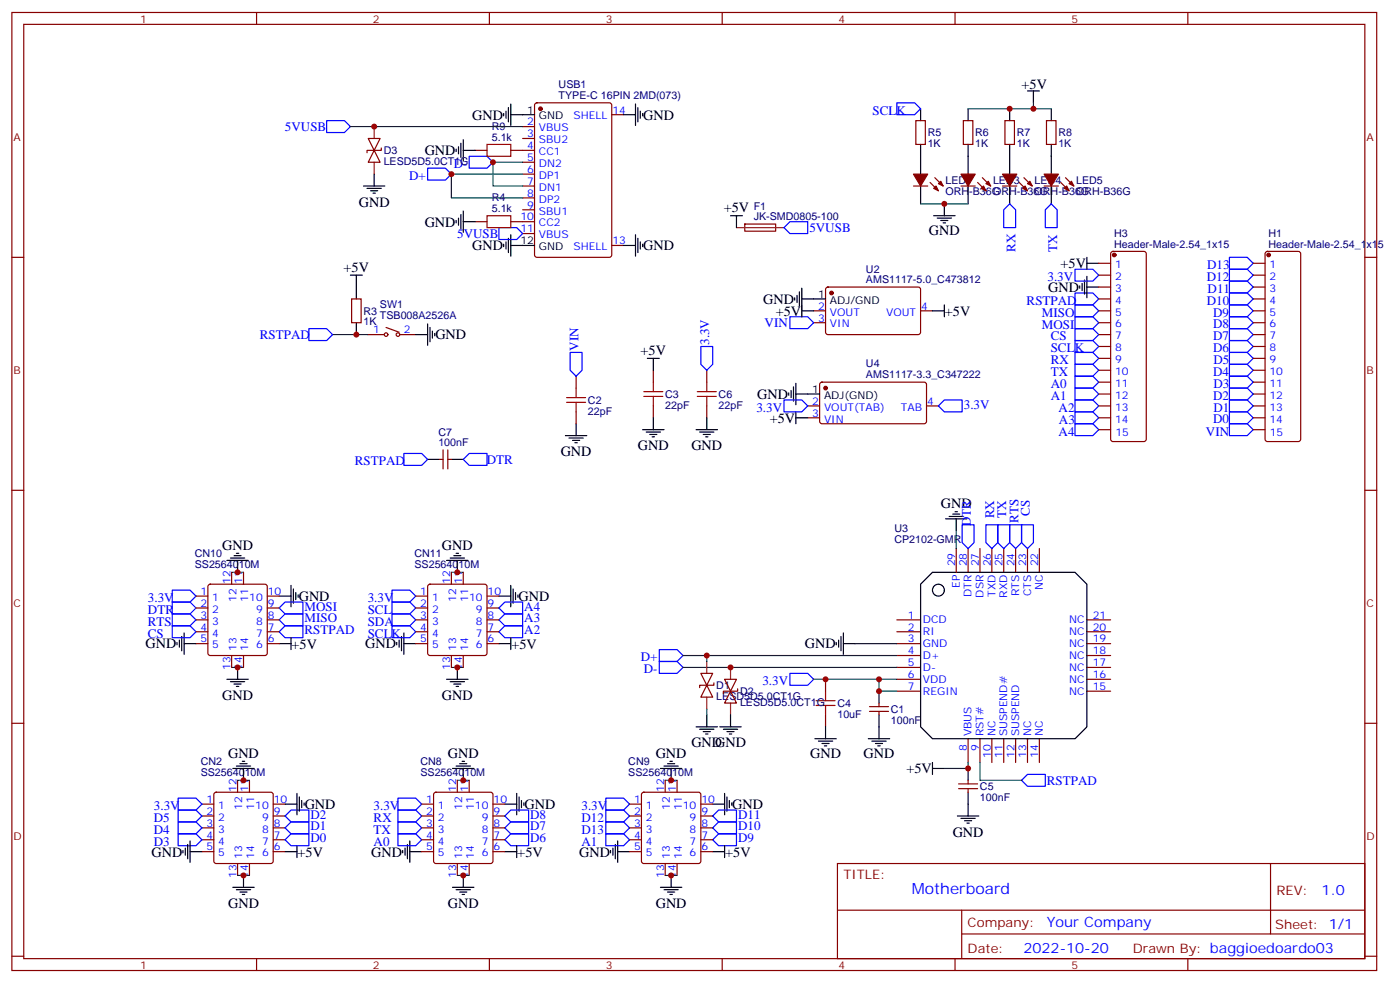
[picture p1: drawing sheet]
<svg xmlns="http://www.w3.org/2000/svg" width="416mm" height="292mm" viewBox="0 0 416 292" stroke-linecap="round" stroke-linejoin="round" font-family="sans-serif">
<g fill="none" stroke="#870000" stroke-width=".35">
<path d="M3.5 3.7h405.4v284.3h-405.4zM7.1 7.2h398.2v277.3h-398.2zM76.2 3.7v3.5M145.3 3.7v3.5M214.5 3.7v3.5M283.6 3.7v3.5M352.8 3.7v3.5M155.2 37.6h3.5M159 30.7l.5-.2h21.5l.6 .4 .1 44.8-.5 .6-21.7 .1-.7-.5-.1-44.7zM181.7 34h3.5M272 35.8h2.8v7.1h-2.8zM286.1 35.8h2.8v7.1h-2.8z"/>
<path d="M298.4 35.8h2.9v7.1h-2.9zM310.8 35.8h2.8v7.1h-2.8zM109.4 41.1h3.5l-1.8 3.5zM111.1 44.6l1.8 3.6h-3.5zM113.2 43.9v.7h-4.2v.7M141.1 44.6h3.5M151.7 44.6h7M155.2 55.2h3.5M155.2 41.1h3.5M155.2 48.2h3.5M155.2 51.7h3.5M155.2 58.7h3.5"/>
<path d="M271.3 55.2h4.2M276.2 54.2l2.5 2.4M277.6 52.7l2.5 2.5M285.4 55.2h4.2M290.3 54.2l2.5 2.4M291.7 52.7l2.5 2.5M297.7 55.2h4.3M302.7 54.2l2.5 2.4M304.1 52.7l2.5 2.5M310.1 55.2h4.2M315 54.2l2.5 2.4M316.4 52.7l2.5 2.5"/>
<path d="M3.5 76.4h3.6M141.1 65.8h3.5M151.7 65.8h7M155.2 62.3h3.5M155.2 69.3h3.5M181.7 72.8h3.5M221.2 66.5h9.1l.1 2.1h-9.2zM326.3 78.1h3.5M330.1 74.8l.5-.2h9.1l.5 .2 .2 .5v55.1l-.2 .5-.5 .2h-9.1l-.5-.3-.3-.4v-55.1zM372.2 78.1h3.5M375.9 74.8l.5-.2h9.2l.5 .2 .2 .5v55.1l-.2 .5-.5 .2h-9.2l-.5-.3-.2-.4v-55.1zM405.3 76.4h3.6"/>
<path d="M104.4 88.7h2.8v7.1h-2.8zM109.4 99.3h4.5M114.7 97.2l3.8 1.4M118.9 99.3h4.6M241.7 92.3h3.5M241.7 95.8h3.5M245.4 85.4l.5-.2 27.1 .1 .4 .6-.1 13-.6 .4-27.1-.1-.4-.6v-12.7zM273.4 92.3h3.5M326.3 92.3h3.5M326.3 95.8h3.5M326.3 99.3h3.5M326.3 81.7h3.5"/>
<path d="M326.3 85.2h3.5M326.3 88.7h3.5M372.2 92.3h3.5M372.2 95.8h3.5M372.2 99.3h3.5M372.2 81.7h3.5M372.2 85.2h3.5M372.2 88.7h3.5M171.1 111.7v3.5M194 109.9v3.5M209.9 109.9v3.5M243.7 113.6l.4-.2 30.6 .1 .5 .6-.1 11.2-.6 .5-30.7-.1-.4-.6v-11z"/>
<path d="M326.3 102.8h3.5M326.3 106.4h3.5M326.3 109.9h3.5M326.3 113.4h3.5M326.3 116.9h3.5M372.2 102.8h3.5M372.2 106.4h3.5M372.2 109.9h3.5M372.2 113.4h3.5M372.2 116.9h3.5M130.5 136.3h1.1M131.6 133.5v5.7"/>
<path d="M133 133.5v5.7M133 136.3h1.1M171.1 122.2v3.6M194 120.5v3.5M209.9 120.5v3.5M239.9 120.5h3.5M239.9 124h3.5M275.2 120.5h3.5M326.3 120.5h3.5M326.3 124h3.5M326.3 127.5h3.5M372.2 120.5h3.5"/>
<path d="M372.2 124h3.5M372.2 127.5h3.5M3.5 145.5h3.6M405.3 145.5h3.6M58.2 176.9h3.5M62 173.6l.4-.2h16.3l.5 .2 .2 .5v19.8l-.3 .5-.4 .2h-16.3l-.5-.3-.2-.4v-19.8zM68.8 169.9v3.5M72.3 169.9v3.5M79.4 176.9h3.5M123.5 176.9h3.5M127.2 173.6l.5-.2h16.2l.5 .2 .2 .5v19.8l-.2 .5-.5 .2h-16.2l-.5-.3-.2-.4v-19.8zM134.1 169.9v3.5"/>
<path d="M137.6 169.9v3.5M144.6 176.9h3.6M284 162.8v7.1M287.5 162.8v7.1M291 162.8v7.1M294.6 162.8v7.1M298.1 162.8v7.1M301.6 162.8v7.1M305.2 162.8v7.1M308.7 162.8v7.1M58.2 180.4h3.5M58.2 184h3.5"/>
<path d="M58.2 187.5h3.5M58.2 191h3.5M68.8 194.6v3.5M72.3 194.6v3.5M79.4 180.4h3.5M79.4 184h3.5M79.4 187.5h3.5M79.4 191h3.5M123.5 180.4h3.5M123.5 184h3.5M123.5 187.5h3.5M123.5 191h3.5"/>
<path d="M134.1 194.6v3.5M137.6 194.6v3.5M144.6 180.4h3.6M144.6 184h3.6M144.6 187.5h3.6M144.6 191h3.6M208.1 199.8h3.6l-1.8 3.6zM266.3 184h7.1M266.3 187.5h7.1M266.3 191h7.1M266.3 194.6h7.1M266.3 198.1h7.1"/>
<path d="M322.8 184h7M322.8 187.5h7M322.8 191h7M322.8 194.6h7M322.8 198.1h7M3.5 214.7h3.6M209.9 203.4l1.8 3.5h-3.6zM212 202.7v.7h-4.2v.7M215.2 201.6h3.5l-1.7 3.5zM217 205.1l1.7 3.6h-3.5zM219.1 204.4v.7h-4.3v.7M245.2 201.6v3.5"/>
<path d="M245.2 212.2v3.5M258.2 211.1h5.7M258.2 209.7h5.7M261.1 208.7v1M261.1 211.1v1.1M266.3 201.6h7.1M266.3 205.1h7.1M287.5 219.3v7M291 219.3v7M294.6 219.3v7M298.1 219.3v7M301.6 219.3v7"/>
<path d="M305.2 219.3v7M308.7 219.3v7M322.8 201.6h7M322.8 205.1h7M405.3 214.7h3.6M60 238.7h3.5M63.7 235.3l.5-.2h16.2l.5 .2 .2 .5v19.8l-.2 .5-.5 .2h-16.2l-.5-.2-.2-.5v-19.8zM70.6 231.6v3.5M74.1 231.6v3.5M81.1 238.7h3.6M125.2 238.7h3.6M129 235.3l.5-.2h16.2l.5 .2 .2 .5v19.8l-.2 .5-.5 .2h-16.2l-.5-.2-.2-.5v-19.8z"/>
<path d="M135.8 231.6v3.5M139.3 231.6v3.5M146.4 238.7h3.5M187 238.7h3.5M190.7 235.3l.5-.2h16.2l.5 .2 .2 .5v19.8l-.2 .5-.5 .2h-16.2l-.5-.2-.2-.5v-19.8zM197.6 231.6v3.5M201.1 231.6v3.5M208.1 238.7h3.6M284.7 234.1h5.6M284.7 232.7h5.6M287.5 231.6v1.1M287.5 234.1v1"/>
<path d="M60 242.2h3.5M60 245.7h3.5M60 249.2h3.5M60 252.8h3.5M70.6 256.3v3.5M74.1 256.3v3.5M81.1 242.2h3.6M81.1 245.7h3.6M81.1 249.2h3.6M81.1 252.8h3.6M125.2 242.2h3.6M125.2 245.7h3.6"/>
<path d="M125.2 249.2h3.6M125.2 252.8h3.6M135.8 256.3v3.5M139.3 256.3v3.5M146.4 242.2h3.5M146.4 245.7h3.5M146.4 249.2h3.5M146.4 252.8h3.5M187 242.2h3.5M187 245.7h3.5M187 249.2h3.5M187 252.8h3.5"/>
<path d="M197.6 256.3v3.5M201.1 256.3v3.5M208.1 242.2h3.6M208.1 245.7h3.6M208.1 249.2h3.6M208.1 252.8h3.6M248.7 256.3h156.6v28.2h-156.6zM377.3 256.3v20.9M248.7 270.1h156.5M285.6 277.2h119.6M285.6 270.1v14.2M3.5 283.8h3.6"/>
<path d="M76.2 284.5v3.5M145.3 284.5v3.5M214.5 284.5v3.5M283.6 284.5v3.5M352.8 284.5v3.5M405.3 283.8h3.6"/>
<circle cx="114.7" cy="99.3" r=".53"/>
<circle cx="118.2" cy="99.3" r=".53"/>
</g>
<g fill="none" stroke="#00f" stroke-width=".35">
<path d="M97 35.8h5.3l1.8 1.8-1.8 1.7h-5.3zM266.3 30.5h5.3l1.8 1.8-1.8 1.7h-5.3zM127 49.9h5.3l1.8 1.8-1.8 1.7h-5.3zM139.3 46.4h5.3l1.8 1.8-1.8 1.7h-5.3zM148.2 67.6h5.3l1.7 1.7-1.7 1.8h-5.3zM232.8 67.6l1.8-1.8h5.3v3.5h-5.3zM299.9 60.5l1.7 1.8v5.3h-3.5v-5.3zM310.4 62.3l1.8-1.8 1.8 1.8v5.3h-3.6zM319.3 79.9h5.3l1.7 1.8-1.7 1.7h-5.3zM365.1 79.9h5.3l1.8 1.8-1.8 1.7h-5.3zM365.1 76.4h5.3l1.8 1.7-1.8 1.8h-5.3zM91.7 97.5h5.3l1.8 1.8-1.8 1.8h-5.3z"/>
<path d="M234.6 94h5.3l1.8 1.8-1.8 1.7h-5.3zM319.3 97.5h5.3l1.7 1.8-1.7 1.8h-5.3zM319.3 94h5.3l1.7 1.8-1.7 1.7h-5.3zM319.3 90.5h5.3l1.7 1.8-1.7 1.7h-5.3zM319.3 87h5.3l1.7 1.7-1.7 1.8h-5.3zM365.1 97.5h5.3l1.8 1.8-1.8 1.8h-5.3zM365.1 94h5.3l1.8 1.8-1.8 1.7h-5.3zM365.1 90.5h5.3l1.8 1.8-1.8 1.7h-5.3zM365.1 83.4h5.3l1.8 1.8-1.8 1.8h-5.3zM365.1 87h5.3l1.8 1.7-1.8 1.8h-5.3zM169.3 104.6h3.6v5.3l-1.8 1.8-1.8-1.8zM208.1 102.8h3.6v5.3l-1.8 1.8-1.8-1.8z"/>
<path d="M232.8 118.7h5.3l1.8 1.8-1.8 1.7h-5.3zM319.3 115.2h5.3l1.7 1.7-1.7 1.8h-5.3zM319.3 118.7h5.3l1.7 1.8-1.7 1.7h-5.3zM319.3 111.7h5.3l1.7 1.7-1.7 1.8h-5.3zM319.3 104.6h5.3l1.7 1.8-1.7 1.7h-5.3zM319.3 108.1h5.3l1.7 1.8-1.7 1.8h-5.3zM319.3 101.1h5.3l1.7 1.7-1.7 1.8h-5.3zM365.1 118.7h5.3l1.8 1.8-1.8 1.7h-5.3zM365.1 115.2h5.3l1.8 1.7-1.8 1.8h-5.3zM365.1 108.1h5.3l1.8 1.8-1.8 1.8h-5.3zM365.1 104.6h5.3l1.8 1.8-1.8 1.7h-5.3zM365.1 101.1h5.3l1.8 1.7-1.8 1.8h-5.3z"/>
<path d="M365.1 111.7h5.3l1.8 1.7-1.8 1.8h-5.3zM119.9 134.6h5.3l1.8 1.7-1.8 1.8h-5.3zM137.6 136.3l1.7-1.7h5.3v3.5h-5.3zM278.7 120.5l1.8-1.8h5.3v3.5h-5.3zM319.3 122.2h5.3l1.7 1.8-1.7 1.8h-5.3zM319.3 125.8h5.3l1.7 1.7-1.7 1.8h-5.3zM365.1 125.8h5.3l1.8 1.7-1.8 1.8h-5.3zM365.1 122.2h5.3l1.8 1.8-1.8 1.8h-5.3zM285.8 155.8h3.5v5.2l-1.8 1.8-1.7-1.8zM292.8 155.8h3.5v5.2l-1.7 1.8-1.8-1.8zM296.3 155.8h3.6v5.2l-1.8 1.8-1.8-1.8zM299.9 155.8h3.5v5.2l-1.8 1.8-1.7-1.8z"/>
<path d="M303.4 155.8h3.5v5.2l-1.7 1.8-1.8-1.8zM51.2 178.7h5.2l1.8 1.7-1.8 1.8h-5.2zM51.2 175.2h5.2l1.8 1.7-1.8 1.8h-5.2zM116.4 178.7h5.3l1.8 1.7-1.8 1.8h-5.3zM116.4 175.2h5.3l1.8 1.7-1.8 1.8h-5.3zM51.2 185.7h5.2l1.8 1.8-1.8 1.8h-5.2zM51.2 182.2h5.2l1.8 1.8-1.8 1.7h-5.2zM82.9 180.4l1.8-1.7h5.3v3.5h-5.3zM82.9 187.5l1.8-1.8h5.3v3.6h-5.3zM82.9 184l1.8-1.8h5.3v3.5h-5.3zM116.4 185.7h5.3l1.8 1.8-1.8 1.8h-5.3zM116.4 182.2h5.3l1.8 1.8-1.8 1.7h-5.3z"/>
<path d="M148.2 180.4l1.7-1.7h5.3v3.5h-5.3zM148.2 187.5l1.7-1.8h5.3v3.6h-5.3zM148.2 184l1.7-1.8h5.3v3.5h-5.3zM195.8 192.8h5.3l1.7 1.8-1.7 1.7h-5.3zM195.8 196.3h5.3l1.7 1.8-1.7 1.7h-5.3zM234.6 199.8h5.3l1.8 1.8-1.8 1.8h-5.3zM52.9 236.9h5.3l1.8 1.8-1.8 1.7h-5.3zM118.2 236.9h5.3l1.7 1.8-1.7 1.7h-5.3zM179.9 236.9h5.3l1.8 1.8-1.8 1.7h-5.3zM303.4 231.6l1.8-1.8h5.2v3.6h-5.2zM52.9 243.9h5.3l1.8 1.8-1.8 1.8h-5.3zM52.9 240.4h5.3l1.8 1.8-1.8 1.7h-5.3z"/>
<path d="M52.9 247.5h5.3l1.8 1.7-1.8 1.8h-5.3zM84.7 245.7l1.7-1.8h5.3v3.6h-5.3zM84.7 249.2l1.7-1.7h5.3v3.5h-5.3zM84.7 242.2l1.7-1.8h5.3v3.5h-5.3zM118.2 247.5h5.3l1.7 1.7-1.7 1.8h-5.3zM118.2 240.4h5.3l1.7 1.8-1.7 1.7h-5.3zM118.2 243.9h5.3l1.7 1.8-1.7 1.8h-5.3zM149.9 242.2l1.8-1.8h5.3v3.5h-5.3zM149.9 249.2l1.8-1.7h5.3v3.5h-5.3zM149.9 245.7l1.8-1.8h5.3v3.6h-5.3zM179.9 247.5h5.3l1.8 1.7-1.8 1.8h-5.3zM179.9 240.4h5.3l1.8 1.8-1.8 1.7h-5.3z"/>
<path d="M179.9 243.9h5.3l1.8 1.8-1.8 1.8h-5.3zM211.7 242.2l1.7-1.8h5.3v3.5h-5.3zM211.7 249.2l1.7-1.7h5.3v3.5h-5.3zM211.7 245.7l1.7-1.8h5.3v3.6h-5.3z"/>
</g>
<g fill="none" stroke="#000" stroke-width=".35">
<path d="M149.6 33.7v.7M150.3 33v2.1M151 31.9v4.3M151.7 30.9v6.3M151.7 34h7M185.2 34h3.5M188.7 30.9v6.3M189.4 31.9v4.3M190.1 33v2.1M190.9 33.7v.7M273.4 32.3v3.5M287.5 32.3v3.5"/>
<path d="M299.9 32.3v3.5M305.2 27h3.5M306.9 27v3.5M312.2 32.3v3.5M107.9 55.2h6.4M109 55.9h4.2M110.1 56.6h2.1M110.8 57.3h.7M111.1 51.7v3.5M135.5 44.3v.7M136.2 43.6v2.1M136.9 42.5v4.2"/>
<path d="M137.6 41.5v6.3M137.6 44.6h3.5M273.4 42.9v8.8M273.4 55.2v5.3M287.5 42.9v8.8M287.5 55.2v5.3M299.9 42.9v8.8M299.9 55.2v5.3M312.2 42.9v8.8M312.2 55.2v5.3M135.5 65.4v.7M136.2 64.7v2.2"/>
<path d="M136.9 63.7v4.2M137.6 62.6v6.4M137.6 65.8h3.5M149.6 72.5v.7M150.3 71.8v2.1M151 70.7v4.3M151.7 69.7v6.3M151.7 72.8h7M185.2 72.8h3.5M188.7 69.7v6.3M189.4 70.7v4.3M190.1 71.8v2.1"/>
<path d="M190.9 72.5v.7M217 64h3.5M218.7 64v3.6M277.3 64h6.3M278.3 64.7h4.3M279.4 65.4h2.1M280.1 66.1h.7M280.5 60.5v3.5M322.8 76.4v3.5M322.8 78.1h3.5M104.1 81.7h3.5M105.8 81.7v7"/>
<path d="M105.8 95.8v3.5M123.5 99.3h3.5M127 96.1v6.4M127.7 97.2v4.2M128.4 98.2v2.2M129.1 99v.7M236 88.4v.7M236.7 87.7v2.1M237.4 86.6v4.2M238.1 88.7h7.1M238.1 85.5v8.5M238.1 92.3h3.6"/>
<path d="M276.9 92.3h3.6M280.5 90.5v3.5M320.7 84.8v.7M321.4 84.1v2.2M322.1 83.1v4.2M322.8 85.2h3.5M322.8 82v6.4M192.3 106.4h3.5M194 106.4v3.5M234.2 116.6v.7M234.9 115.9v2.1M235.7 114.8v4.3"/>
<path d="M236.4 116.9h7M236.4 113.8v6.3M127 136.3h3.5M134.1 136.3h3.5M167.9 129.3h6.4M169 130h4.2M170 130.7h2.2M170.7 131.4h.7M171.1 125.8v3.5M190.9 127.5h6.3M191.9 128.2h4.2M193 128.9h2.1"/>
<path d="M193.7 129.6h.7M194 124v3.5M206.7 127.5h6.4M207.8 128.2h4.2M208.8 128.9h2.2M209.5 129.6h.8M209.9 124v3.5M236.4 122.2v3.6M236.4 124h3.5M280.8 154h6.4M281.9 153.3h4.2M282.9 152.6h2.1"/>
<path d="M283.6 151.9h.7M284 154v3.5M67.4 166.3h6.3M68.4 165.6h4.3M69.5 164.9h2.1M70.2 164.2h.7M70.6 166.3v3.6M82.9 176.9h3.5M86.4 173.7v6.4M87.1 174.8v4.2M87.8 175.9v2.1M88.5 176.6v.7"/>
<path d="M132.6 166.3h6.4M133.7 165.6h4.2M134.8 164.9h2.1M135.5 164.2h.7M135.8 166.3v3.6M148.2 176.9h3.5M151.7 173.7v6.4M152.4 174.8v4.2M153.1 175.9v2.1M153.8 176.6v.7M276.9 169.9h42.4l3.5 3.5v42.3l-3.5 3.6h-42.4l-3.5-3.6v-42.3zM52.6 190.7v.7"/>
<path d="M53.3 190v2.1M54 188.9v4.2M54.7 191h3.5M54.7 187.9v6.3M70.6 198.1v3.5M82.9 191h3.5M86.4 189.3v3.5M117.8 190.7v.7M118.5 190v2.1M119.2 188.9v4.2M119.9 191h3.6M119.9 187.9v6.3"/>
<path d="M135.8 198.1v3.5M148.2 191h3.5M151.7 189.3v3.5M248.4 190.7v.7M249.1 190v2.1M249.8 188.9v4.2M250.5 191h3.5M250.5 187.9v6.3M67.4 201.6h6.3M68.4 202.3h4.3M69.5 203h2.1M70.2 203.7h.7"/>
<path d="M132.6 201.6h6.4M133.7 202.3h4.2M134.8 203h2.1M135.5 203.7h.7M206.7 215.7h6.4M207.8 216.4h4.2M208.8 217.1h2.2M209.5 217.8h.8M209.9 212.2v3.5M213.8 215.7h6.3M214.8 216.4h4.3M215.9 217.1h2.1"/>
<path d="M216.6 217.8h.7M217 212.2v3.5M242 219.3h6.4M243.1 220h4.2M245.2 215.7v3.6M257.9 219.3h6.3M258.9 220h4.3M261.1 205.1v3.6M261.1 212.2v7.1M69.1 228.1h6.4M70.2 227.4h4.2M71.3 226.7h2.1"/>
<path d="M72 226h.7M72.3 228.1v3.5M84.7 238.7h3.5M88.2 235.5v6.3M88.9 236.5v4.3M89.6 237.6v2.1M90.3 238.3v.7M134.4 228.1h6.4M135.5 227.4h4.2M136.5 226.7h2.1M137.2 226h.7M137.6 228.1v3.5"/>
<path d="M149.9 238.7h3.6M153.5 235.5v6.3M154.2 236.5v4.3M154.9 237.6v2.1M155.6 238.3v.7M196.1 228.1h6.4M197.2 227.4h4.2M198.3 226.7h2.1M199 226h.7M199.3 228.1v3.5M211.7 238.7h3.5M215.2 235.5v6.3"/>
<path d="M215.9 236.5v4.3M216.6 237.6v2.1M217.3 238.3v.7M244.1 220.7h2.1M244.8 221.4h.7M260 220.7h2.1M260.7 221.4h.7M276.9 228.1h3.6M276.9 226.3v3.5M287.5 228.1v3.5M287.5 235.1v7.1M54.3 252.4v.7"/>
<path d="M55 251.7v2.1M55.7 250.6v4.3M56.4 252.8h3.6M56.4 249.6v6.3M72.3 259.8v3.5M84.7 252.8h3.5M88.2 251v3.5M119.6 252.4v.7M120.3 251.7v2.1M121 250.6v4.3M121.7 252.8h3.5M121.7 249.6v6.3"/>
<path d="M137.6 259.8v3.5M149.9 252.8h3.6M153.5 251v3.5M181.3 252.4v.7M182 251.7v2.1M182.7 250.6v4.3M183.4 252.8h3.6M183.4 249.6v6.3M199.3 259.8v3.5M211.7 252.8h3.5M215.2 251v3.5M284.3 242.2h6.4"/>
<path d="M285.4 242.9h4.2M286.5 243.6h2.1M287.2 244.3h.7M69.1 263.3h6.4M70.2 264.1h4.2M71.3 264.8h2.1M72 265.5h.7M134.4 263.3h6.4M135.5 264.1h4.2M136.5 264.8h2.1M137.2 265.5h.7M196.1 263.3h6.4"/>
<path d="M197.2 264.1h4.2M198.3 264.8h2.1M199 265.5h.7"/>
<circle cx="278.7" cy="175.2" r="1.76"/>
</g>
<g fill="none" stroke="#a10000" stroke-width=".35">
<path d="M144.6 42.9h7.1v3.5h-7.1zM144.6 64h7.1v3.6h-7.1zM168.3 118h5.6M168.3 119.4h5.6M171.1 115.2v2.8M171.1 119.4v2.8M191.2 116.2h5.6M191.2 117.7h5.6M194 113.4v2.8M194 117.7v2.8M207.1 116.2h5.6M207.1 117.7h5.6"/>
<path d="M209.9 113.4v2.8M209.9 117.7v2.8M242.4 209.4h5.6M242.4 208h5.6M245.2 205.1v2.9M245.2 209.4v2.8"/>
</g>
<path d="M111.1 37.6v3.5M111.1 48.2v3.5M218.7 67.6h14.1M209.9 196.3v3.5M217 198.1v3.5M209.9 206.9v3.5M217 208.7v3.5" fill="none" stroke="#8c2424" stroke-width=".35"/>
<g fill="#870000" stroke="#870000" stroke-width=".35">
<path d="M271.3 51.7h4.2l-2.1 3.5z"/>
<path d="M277.3 55.9l.7-.7 .7 1.4z"/>
<path d="M278.7 54.5l.7-.7 .7 1.4z"/>
<path d="M285.4 51.7h4.2l-2.1 3.5z"/>
<path d="M292.1 55.2l.7 1.4-1.4-.7z"/>
<path d="M293.5 53.8l.7 1.4-1.4-.7z"/>
<path d="M297.7 51.7h4.3l-2.1 3.5z"/>
<path d="M303.7 55.9l.7-.7 .8 1.4z"/>
<path d="M305.2 54.5l.7-.7 .7 1.4z"/>
<path d="M310.1 51.7h4.2l-2.1 3.5z"/>
<path d="M316.1 55.9l.7-.7 .7 1.4z"/>
<path d="M317.5 54.5l.7-.7 .7 1.4z"/>
<circle cx="245.2" cy="115.2" r=".53"/>
<circle cx="246.9" cy="87" r=".53"/>
<circle cx="160.5" cy="32.3" r=".53"/>
<circle cx="330.9" cy="75.7" r=".53"/>
<circle cx="376.8" cy="75.7" r=".53"/>
</g>
<g fill="none" stroke="#008700" stroke-width=".35">
<path d="M104.1 37.6h51.1M287.5 32.3h24.7M306.9 30.5v1.8M155.2 48.2h-8.8v7h8.8M155.2 51.7h-21.1v7h21.1M273.4 60.5h14.1M98.8 99.3h10.6M284 157.5v5.3M68.8 169.9h3.5M134.1 169.9h3.5M68.8 198.1h3.5M134.1 198.1h3.5"/>
<path d="M202.8 198.1h63.5M202.8 194.6h63.5M209.9 194.6v1.7M254 191h12.3M209.9 210.4v1.8M241.7 201.6h24.6M261.1 201.6v3.5h5.2M70.6 231.6h3.5M135.8 231.6h3.5M197.6 231.6h3.5M287.5 226.3v1.8h-7M291 226.3v5.3h12.4"/>
<path d="M70.6 259.8h3.5M135.8 259.8h3.5M197.6 259.8h3.5"/>
</g>
<g fill="#c00">
<circle cx="72.3" cy="231.6" r=".88"/>
<circle cx="137.6" cy="231.6" r=".88"/>
<circle cx="199.3" cy="231.6" r=".88"/>
<circle cx="70.6" cy="169.9" r=".88"/>
<circle cx="70.6" cy="198.1" r=".88"/>
<circle cx="135.8" cy="169.9" r=".88"/>
<circle cx="135.8" cy="198.1" r=".88"/>
<circle cx="105.8" cy="99.3" r=".88"/>
<circle cx="280.5" cy="60.5" r=".88"/>
<circle cx="306.9" cy="32.3" r=".88"/>
<circle cx="299.9" cy="32.3" r=".88"/>
<circle cx="146.4" cy="48.2" r=".88"/>
<circle cx="199.3" cy="259.8" r=".88"/>
<circle cx="137.6" cy="259.8" r=".88"/>
<circle cx="72.3" cy="259.8" r=".88"/>
<circle cx="261.1" cy="201.6" r=".88"/>
<circle cx="261.1" cy="205.1" r=".88"/>
<circle cx="245.2" cy="201.6" r=".88"/>
<circle cx="287.5" cy="228.1" r=".88"/>
<circle cx="134.1" cy="51.7" r=".88"/>
<circle cx="217" cy="198.1" r=".88"/>
<circle cx="209.9" cy="194.6" r=".88"/>
<circle cx="111.1" cy="37.6" r=".88"/>
</g>
<text font-size="4.6" fill="#00f" x="270.8" y="265.3">Motherboard</text>
<g font-size="4.2">
<text x="303.4" y="26.3">+5V</text>
<text x="140.2" y="35.5">GND</text>
<text x="191" y="35.5">GND</text>
<text x="126.1" y="46.1">GND</text>
<text x="106.5" y="61.3">GND</text>
<text x="214.9" y="62.9">+5V</text>
<text x="126.1" y="67.2">GND</text>
<text x="275.9" y="69.7">GND</text>
<text x="140.2" y="74.3">GND</text>
<text x="191" y="74.3">GND</text>
<text x="102" y="80.6">+5V</text>
<text x="315" y="79.5">+5V</text>
<text x="311.3" y="86.6">GND</text>
<text x="226.7" y="90.2">GND</text>
<text x="230.4" y="93.7">+5V</text>
<text x="280.6" y="93.7">+5V</text>
<text x="129.3" y="100.7">GND</text>
<text x="190.2" y="105.3">+5V</text>
<text x="224.9" y="118.4">GND</text>
<text x="228.6" y="125.4">+5V</text>
<text x="166.5" y="135.4">GND</text>
<text x="189.4" y="133.6">GND</text>
<text x="205.3" y="133.6">GND</text>
<text x="279.4" y="150.8">GND</text>
<text x="66" y="163.1">GND</text>
<text x="131.2" y="163.1">GND</text>
<text x="88.7" y="178.4">GND</text>
<text x="154" y="178.4">GND</text>
<text x="43.2" y="192.5">GND</text>
<text x="86.6" y="192.5">+5V</text>
<text x="108.5" y="192.5">GND</text>
<text x="151.9" y="192.5">+5V</text>
<text x="239" y="192.5">GND</text>
<text x="66" y="207.7">GND</text>
<text x="131.2" y="207.7">GND</text>
<text x="205.3" y="221.8">GND</text>
<text x="212.4" y="221.8">GND</text>
<text x="67.7" y="224.8">GND</text>
<text x="133" y="224.8">GND</text>
<text x="194.7" y="224.8">GND</text>
<text x="240.6" y="224.9">GND</text>
<text x="256.5" y="224.9">GND</text>
<text x="269.2" y="229.5">+5V</text>
<text x="90.5" y="240.1">GND</text>
<text x="155.8" y="240.1">GND</text>
<text x="217.5" y="240.1">GND</text>
<text x="282.9" y="248.3">GND</text>
<text x="45" y="254.2">GND</text>
<text x="88.4" y="254.2">+5V</text>
<text x="110.3" y="254.2">GND</text>
<text x="153.6" y="254.2">+5V</text>
<text x="172" y="254.2">GND</text>
<text x="215.4" y="254.2">+5V</text>
<text x="67.7" y="269.4">GND</text>
<text x="133" y="269.4">GND</text>
<text x="194.7" y="269.4">GND</text>
</g>
<g font-size="4.2" fill="#00f">
<text x="392.5" y="265.6">1.0</text>
<text x="310.9" y="275.1">Your Company</text>
<text x="304" y="282.9">2022-10-20</text>
</g>
<g font-size="3.9" fill="#00f">
<text x="259.1" y="34">SCLK</text>
<text x="84.6" y="38.8">5VUSB</text>
<text x="121.5" y="53.4">D+</text>
<text x="134.7" y="49.9">D-</text>
<text x="135.8" y="70.5">5VUSB</text>
<text x="240.4" y="68.9">5VUSB</text>
<text x="301.6" y="74.8" transform="rotate(-90 301.6 74.8)">RX</text>
<text x="314" y="74.8" transform="rotate(-90 314 74.8)">TX</text>
<text x="311.1" y="83.4">3.3V</text>
<text x="358.4" y="83.4">D12</text>
<text x="358.5" y="79.8">D13</text>
<text x="358.6" y="86.9">D11</text>
<text x="304.9" y="90.5">RSTPAD</text>
<text x="309.4" y="94">MISO</text>
<text x="358.4" y="90.4">D10</text>
<text x="360.3" y="93.9">D9</text>
<text x="77.2" y="100.5">RSTPAD</text>
<text x="227.1" y="97">VIN</text>
<text x="309.4" y="97.6">MOSI</text>
<text x="312" y="101.1">CS</text>
<text x="360.3" y="101">D7</text>
<text x="360.3" y="97.5">D8</text>
<text x="171.8" y="104.1" transform="rotate(-90 171.8 104.1)">VIN</text>
<text x="210.7" y="102.4" transform="rotate(-90 210.7 102.4)">3.3V</text>
<text x="312" y="104.6">SCLK</text>
<text x="360.3" y="104.5">D6</text>
<text x="312" y="108.1">RX</text>
<text x="312" y="111.6">TX</text>
<text x="360.3" y="111.6">D4</text>
<text x="360.4" y="108.1">D5</text>
<text x="312" y="118.7">A1</text>
<text x="312" y="115.2">A0</text>
<text x="360.3" y="118.6">D2</text>
<text x="360.4" y="115.1">D3</text>
<text x="224.7" y="122.2">3.3V</text>
<text x="286.2" y="121.3">3.3V</text>
<text x="314.4" y="122.2">A2</text>
<text x="314.5" y="125.8">A3</text>
<text x="360.3" y="125.7">D0</text>
<text x="360.4" y="122.2">D1</text>
<text x="314.4" y="129.3">A4</text>
<text x="358.2" y="129.3">VIN</text>
<text x="144.6" y="137.7">DTR</text>
<text x="105.4" y="138.1">RSTPAD</text>
<text x="295.3" y="153.9" transform="rotate(-90 295.3 153.9)">RX</text>
<text x="298.8" y="153.6" transform="rotate(-90 298.8 153.6)">TX</text>
<text x="302.5" y="155.2" transform="rotate(-90 302.5 155.2)">RTS</text>
<text x="305.9" y="153.1" transform="rotate(-90 305.9 153.1)">CS</text>
<text x="288.4" y="156.2" transform="rotate(-90 288.4 156.2)">DTR</text>
<text x="43.9" y="178.7">3.3V</text>
<text x="109.2" y="178.7">3.3V</text>
<text x="43.9" y="182.2">DTR</text>
<text x="43.9" y="185.7">RTS</text>
<text x="90.4" y="181.2">MOSI</text>
<text x="90.4" y="184.7">MISO</text>
<text x="109.2" y="182.2">SCL</text>
<text x="109.2" y="185.7">SDA</text>
<text x="155.7" y="181.2">A4</text>
<text x="155.7" y="184.7">A3</text>
<text x="43.9" y="189.3">CS</text>
<text x="90.4" y="188.3">RSTPAD</text>
<text x="109.2" y="189.3">SCLK</text>
<text x="155.7" y="188.3">A2</text>
<text x="190.3" y="196.3">D+</text>
<text x="191.2" y="199.8">D-</text>
<text x="226.4" y="203.4">3.3V</text>
<text x="310.9" y="232.9">RSTPAD</text>
<text x="45.7" y="240.4">3.3V</text>
<text x="45.7" y="243.9">D5</text>
<text x="92.2" y="242.9">D2</text>
<text x="111" y="243.9">RX</text>
<text x="111" y="240.4">3.3V</text>
<text x="157.5" y="242.9">D8</text>
<text x="172.7" y="243.9">D12</text>
<text x="172.7" y="240.4">3.3V</text>
<text x="219.2" y="242.9">D11</text>
<text x="45.7" y="247.5">D4</text>
<text x="45.7" y="251">D3</text>
<text x="92.2" y="246.5">D1</text>
<text x="92.2" y="250">D0</text>
<text x="111" y="251">A0</text>
<text x="111" y="247.5">TX</text>
<text x="157.5" y="250">D6</text>
<text x="157.5" y="246.5">D7</text>
<text x="172.7" y="251">A1</text>
<text x="172.7" y="247.5">D13</text>
<text x="219.2" y="250">D9</text>
<text x="219.2" y="246.5">D10</text>
</g>
<g font-size="3.9" fill="#800">
<text x="250.5" y="260.9">TITLE:</text>
<text x="379.1" y="265.6">REV:</text>
<text x="287.4" y="275.1">Company:</text>
<text x="378.7" y="275.7">Sheet: 1/1</text>
<text x="287.4" y="282.8">Date:</text>
<text x="336.4" y="282.8">Draw</text>
<text x="346.6" y="282.8">n By: baggioedoardo03</text>
</g>
<g font-size="3.2" fill="#800">
<text x="41.6" y="6.7">1</text>
<text x="110.8" y="6.7">2</text>
<text x="179.9" y="6.7">3</text>
<text x="249.1" y="6.7">4</text>
<text x="318.2" y="6.7">5</text>
<text x="4.1" y="41.8">A</text>
<text x="405.9" y="41.8">A</text>
<text x="4.1" y="110.9">B</text>
<text x="405.9" y="110.9">B</text>
<text x="4.1" y="180.1">C</text>
<text x="405.9" y="180.1">C</text>
<text x="4.1" y="249.2">D</text>
<text x="405.9" y="249.2">D</text>
<text x="41.6" y="287.5">1</text>
<text x="110.8" y="287.5">2</text>
<text x="179.9" y="287.5">3</text>
<text x="249.1" y="287.5">4</text>
<text x="318.2" y="287.5">5</text>
</g>
<g font-size="3.2" fill="#000080">
<text x="165.9" y="29.4">TYPE-C 16PIN 2MD(073)</text>
<text x="165.9" y="26.1">USB1</text>
<text x="146.1" y="41.8">5.1k</text>
<text x="146.1" y="38.6">R9</text>
<text x="275.5" y="40.5">R5</text>
<text x="289.6" y="40.5">R6</text>
<text x="302" y="40.5">R7</text>
<text x="314.3" y="40.5">R8</text>
<text x="114" y="45.7">D3</text>
<text x="275.5" y="43.6">1K</text>
<text x="289.6" y="43.6">1K</text>
<text x="302" y="43.6">1K</text>
<text x="314.3" y="43.6">1K</text>
<text x="113.9" y="48.9">LESD5D5.0CT1G</text>
<text x="146.1" y="59.8">R4</text>
<text x="280.8" y="57.8">ORH-B36G</text>
<text x="280.8" y="54.6">LED1</text>
<text x="294.9" y="57.8">ORH-B36G</text>
<text x="294.9" y="54.6">LED3</text>
<text x="307.3" y="57.8">ORH-B36G</text>
<text x="307.3" y="54.6">LED4</text>
<text x="319.6" y="57.8">ORH-B36G</text>
<text x="319.6" y="54.6">LED5</text>
<text x="146.1" y="63">5.1k</text>
<text x="223.9" y="65.4">JK-SMD0805-100</text>
<text x="223.9" y="62.3">F1</text>
<text x="330.9" y="70.4">H3</text>
<text x="376.8" y="70.4">H1</text>
<text x="330.9" y="73.6">Header-Male-2.54_1x15</text>
<text x="376.8" y="73.6">Header-Male-2.54_1x15</text>
<text x="257.2" y="80.9">U2</text>
<text x="257.2" y="84">AMS1117-5.0_C473812</text>
<text x="108" y="93.4">R3</text>
<text x="112.8" y="94.6">TSB008A2526A</text>
<text x="112.8" y="91.4">SW1</text>
<text x="107.9" y="96.6">1K</text>
<text x="257.2" y="112.2">AMS1117-3.3_C347222</text>
<text x="257.2" y="109">U4</text>
<text x="174.6" y="119.9">C2</text>
<text x="197.6" y="118.1">C3</text>
<text x="213.4" y="118.1">C6</text>
<text x="174.6" y="123.1">22pF</text>
<text x="197.6" y="121.3">22pF</text>
<text x="213.4" y="121.3">22pF</text>
<text x="130.2" y="129.3">C7</text>
<text x="130.2" y="132.5">100nF</text>
<text x="265.6" y="161">CP2102-GMR</text>
<text x="265.6" y="157.8">U3</text>
<text x="57.8" y="165.2">CN10</text>
<text x="123.1" y="165.2">CN11</text>
<text x="57.8" y="168.4">SS2564010M</text>
<text x="123.1" y="168.4">SS2564010M</text>
<text x="212.7" y="207.7">LESD5D5.0CT1G</text>
<text x="212.7" y="204.5">D1</text>
<text x="219.8" y="209.5">LESD5D5.0CT1G</text>
<text x="219.8" y="206.3">D2</text>
<text x="248.7" y="209.8">C4</text>
<text x="248.7" y="213">10uF</text>
<text x="264.6" y="214.7">100nF</text>
<text x="264.6" y="211.6">C1</text>
<text x="59.6" y="227">CN2</text>
<text x="124.9" y="227">CN8</text>
<text x="186.6" y="227">CN9</text>
<text x="59.6" y="230.2">SS2564010M</text>
<text x="124.9" y="230.2">SS2564010M</text>
<text x="186.6" y="230.2">SS2564010M</text>
<text x="291" y="237.7">100nF</text>
<text x="291" y="234.5">C5</text>
</g>
<g font-size="3.2">
<text x="156.6" y="33.7">1</text>
<text x="160.1" y="35.5">GND</text>
<text x="154.5" y="72.5">12</text>
<text x="160.1" y="74.3">GND</text>
<text x="243" y="88.4">1</text>
<text x="246.5" y="90.1">ADJ/GND</text>
<text x="241.2" y="116.6">1</text>
<text x="244.7" y="118.4">ADJ(GND)</text>
</g>
<g font-size="3.2" fill="#00f">
<text x="170.3" y="35.5">SHELL</text>
<text x="181.9" y="33.7">14</text>
<text x="156.6" y="37.2">2</text>
<text x="156.6" y="40.7">3</text>
<text x="160.1" y="39">VBUS</text>
<text x="156.6" y="44.3">4</text>
<text x="156.6" y="47.8">5</text>
<text x="160.1" y="42.5">SBU2</text>
<text x="160.1" y="46">CC1</text>
<text x="156.6" y="51.3">6</text>
<text x="160.1" y="49.6">DN2</text>
<text x="160.1" y="53.1">DP1</text>
<text x="156.6" y="54.9">7</text>
<text x="156.6" y="58.4">8</text>
<text x="160.1" y="56.6">DN1</text>
<text x="154.5" y="65.4">10</text>
<text x="156.6" y="61.9">9</text>
<text x="160.1" y="60.1">DP2</text>
<text x="160.1" y="63.7">SBU1</text>
<text x="154.5" y="69">11</text>
<text x="160.1" y="67.2">CC2</text>
<text x="160.1" y="70.7">VBUS</text>
<text x="170.3" y="74.3">SHELL</text>
<text x="181.9" y="72.5">13</text>
<text x="331.2" y="79.6">1</text>
<text x="331.2" y="83.1">2</text>
<text x="377" y="79.6">1</text>
<text x="377" y="83.1">2</text>
<text x="331.2" y="86.6">3</text>
<text x="377" y="86.6">3</text>
<text x="243" y="91.9">2</text>
<text x="243" y="95.4">3</text>
<text x="246.5" y="93.7">VOUT</text>
<text x="263.2" y="93.7">VOUT</text>
<text x="273.6" y="91.9">4</text>
<text x="331.2" y="90.1">4</text>
<text x="331.2" y="93.7">5</text>
<text x="377" y="90.1">4</text>
<text x="377" y="93.7">5</text>
<text x="110.9" y="99">1</text>
<text x="119.9" y="99">2</text>
<text x="246.5" y="97.2">VIN</text>
<text x="331.2" y="97.2">6</text>
<text x="331.2" y="100.7">7</text>
<text x="377" y="97.2">6</text>
<text x="377" y="100.7">7</text>
<text x="331.2" y="104.2">8</text>
<text x="331.2" y="107.8">9</text>
<text x="377" y="104.2">8</text>
<text x="377" y="107.8">9</text>
<text x="331.2" y="111.3">10</text>
<text x="377" y="111.3">10</text>
<text x="331.2" y="114.8">11</text>
<text x="331.2" y="118.4">12</text>
<text x="377" y="114.8">11</text>
<text x="377" y="118.4">12</text>
<text x="241.2" y="120.1">2</text>
<text x="241.2" y="123.6">3</text>
<text x="244.7" y="121.9">VOUT(TAB)</text>
<text x="244.7" y="125.4">VIN</text>
<text x="267.6" y="121.9">TAB</text>
<text x="275.3" y="120.1">4</text>
<text x="331.2" y="121.9">13</text>
<text x="331.2" y="125.4">14</text>
<text x="377" y="121.9">13</text>
<text x="377" y="125.4">14</text>
<text x="331.3" y="129.3">15</text>
<text x="377.1" y="129.3">15</text>
<text x="68.4" y="173.2" transform="rotate(-90 68.4 173.2)">12</text>
<text x="72" y="173.2" transform="rotate(-90 72 173.2)">11</text>
<text x="133.7" y="173.2" transform="rotate(-90 133.7 173.2)">12</text>
<text x="137.2" y="173.2" transform="rotate(-90 137.2 173.2)">11</text>
<text x="283.6" y="168.1" transform="rotate(-90 283.6 168.1)">29</text>
<text x="287.2" y="168.1" transform="rotate(-90 287.2 168.1)">28</text>
<text x="290.7" y="168.1" transform="rotate(-90 290.7 168.1)">27</text>
<text x="294.2" y="168.1" transform="rotate(-90 294.2 168.1)">26</text>
<text x="297.7" y="168.1" transform="rotate(-90 297.7 168.1)">25</text>
<text x="301.3" y="168.1" transform="rotate(-90 301.3 168.1)">24</text>
<text x="304.8" y="168.1" transform="rotate(-90 304.8 168.1)">23</text>
<text x="308.3" y="168.1" transform="rotate(-90 308.3 168.1)">22</text>
<text x="59.5" y="176.6">1</text>
<text x="63" y="178.3">1</text>
<text x="70.2" y="178.7" transform="rotate(-90 70.2 178.7)">12</text>
<text x="73.7" y="178.7" transform="rotate(-90 73.7 178.7)">11</text>
<text x="74" y="178.3">10</text>
<text x="79.6" y="176.6">10</text>
<text x="124.8" y="176.6">1</text>
<text x="128.3" y="178.3">1</text>
<text x="135.5" y="178.7" transform="rotate(-90 135.5 178.7)">12</text>
<text x="139" y="178.7" transform="rotate(-90 139 178.7)">11</text>
<text x="139.3" y="178.3">10</text>
<text x="144.8" y="176.6">10</text>
<text x="285" y="174.5" transform="rotate(-90 285 174.5)">EP</text>
<text x="288.6" y="177.2" transform="rotate(-90 288.6 177.2)">DTR</text>
<text x="292.1" y="177.4" transform="rotate(-90 292.1 177.4)">DSR</text>
<text x="295.6" y="177.1" transform="rotate(-90 295.6 177.1)">TXD</text>
<text x="299.2" y="177.4" transform="rotate(-90 299.2 177.4)">RXD</text>
<text x="302.7" y="176.9" transform="rotate(-90 302.7 176.9)">RTS</text>
<text x="306.2" y="176.9" transform="rotate(-90 306.2 176.9)">CTS</text>
<text x="309.7" y="175.2" transform="rotate(-90 309.7 175.2)">NC</text>
<text x="59.5" y="183.6">3</text>
<text x="59.5" y="180.1">2</text>
<text x="63" y="185.4">3</text>
<text x="63" y="181.9">2</text>
<text x="76.1" y="181.9">9</text>
<text x="76.1" y="185.4">8</text>
<text x="79.6" y="180.1">9</text>
<text x="79.6" y="183.6">8</text>
<text x="124.8" y="183.6">3</text>
<text x="124.8" y="180.1">2</text>
<text x="128.3" y="185.4">3</text>
<text x="128.3" y="181.9">2</text>
<text x="141.3" y="181.9">9</text>
<text x="141.3" y="185.4">8</text>
<text x="144.8" y="180.1">9</text>
<text x="144.8" y="183.6">8</text>
<text x="269.6" y="183.6">1</text>
<text x="274.1" y="185">DCD</text>
<text x="317.5" y="185">NC</text>
<text x="324.6" y="183.6">21</text>
<text x="59.5" y="190.7">5</text>
<text x="59.5" y="187.1">4</text>
<text x="63" y="188.9">4</text>
<text x="76.1" y="188.9">7</text>
<text x="79.6" y="187.1">7</text>
<text x="79.6" y="190.7">6</text>
<text x="124.8" y="190.7">5</text>
<text x="124.8" y="187.1">4</text>
<text x="128.3" y="188.9">4</text>
<text x="141.3" y="188.9">7</text>
<text x="144.8" y="187.1">7</text>
<text x="144.8" y="190.7">6</text>
<text x="269.6" y="187.1">2</text>
<text x="269.6" y="190.7">3</text>
<text x="274.1" y="188.6">RI</text>
<text x="317.5" y="188.6">NC</text>
<text x="324.6" y="190.7">19</text>
<text x="324.6" y="187.1">20</text>
<text x="63" y="192.4">5</text>
<text x="70.2" y="193.3" transform="rotate(-90 70.2 193.3)">13</text>
<text x="73.7" y="193.3" transform="rotate(-90 73.7 193.3)">14</text>
<text x="76.1" y="192.4">6</text>
<text x="128.3" y="192.4">5</text>
<text x="135.5" y="193.3" transform="rotate(-90 135.5 193.3)">13</text>
<text x="139" y="193.3" transform="rotate(-90 139 193.3)">14</text>
<text x="141.3" y="192.4">6</text>
<text x="269.6" y="194.2">4</text>
<text x="269.6" y="197.7">5</text>
<text x="274.1" y="192.1">GND</text>
<text x="274.1" y="195.6">D+</text>
<text x="317.5" y="195.6">NC</text>
<text x="317.5" y="192.1">NC</text>
<text x="324.6" y="197.7">17</text>
<text x="324.6" y="194.2">18</text>
<text x="68.4" y="198.8" transform="rotate(-90 68.4 198.8)">13</text>
<text x="72" y="198.8" transform="rotate(-90 72 198.8)">14</text>
<text x="133.7" y="198.8" transform="rotate(-90 133.7 198.8)">13</text>
<text x="137.2" y="198.8" transform="rotate(-90 137.2 198.8)">14</text>
<text x="269.6" y="201.3">6</text>
<text x="274.1" y="199.1">D-</text>
<text x="274.1" y="202.7">VDD</text>
<text x="317.5" y="202.7">NC</text>
<text x="317.5" y="199.1">NC</text>
<text x="324.6" y="201.3">16</text>
<text x="269.6" y="204.8">7</text>
<text x="274.1" y="206.2">REGIN</text>
<text x="317.5" y="206.2">NC</text>
<text x="324.6" y="204.8">15</text>
<text x="288.6" y="218.5" transform="rotate(-90 288.6 218.5)">VBUS</text>
<text x="292.1" y="218.5" transform="rotate(-90 292.1 218.5)">RST#</text>
<text x="295.6" y="218.5" transform="rotate(-90 295.6 218.5)">NC</text>
<text x="299.2" y="218.5" transform="rotate(-90 299.2 218.5)">SUSPEND#</text>
<text x="302.7" y="218.5" transform="rotate(-90 302.7 218.5)">SUSPEND</text>
<text x="306.2" y="218.5" transform="rotate(-90 306.2 218.5)">NC</text>
<text x="309.7" y="218.5" transform="rotate(-90 309.7 218.5)">NC</text>
<text x="287.2" y="223" transform="rotate(-90 287.2 223)">8</text>
<text x="290.7" y="223" transform="rotate(-90 290.7 223)">9</text>
<text x="294.2" y="225" transform="rotate(-90 294.2 225)">10</text>
<text x="297.7" y="225" transform="rotate(-90 297.7 225)">11</text>
<text x="301.3" y="225" transform="rotate(-90 301.3 225)">12</text>
<text x="304.8" y="225" transform="rotate(-90 304.8 225)">13</text>
<text x="308.3" y="225" transform="rotate(-90 308.3 225)">14</text>
<text x="61.3" y="238.3">1</text>
<text x="70.2" y="234.9" transform="rotate(-90 70.2 234.9)">12</text>
<text x="73.7" y="234.9" transform="rotate(-90 73.7 234.9)">11</text>
<text x="81.3" y="238.3">10</text>
<text x="126.6" y="238.3">1</text>
<text x="135.5" y="234.9" transform="rotate(-90 135.5 234.9)">12</text>
<text x="139" y="234.9" transform="rotate(-90 139 234.9)">11</text>
<text x="146.6" y="238.3">10</text>
<text x="188.3" y="238.3">1</text>
<text x="197.2" y="234.9" transform="rotate(-90 197.2 234.9)">12</text>
<text x="200.7" y="234.9" transform="rotate(-90 200.7 234.9)">11</text>
<text x="208.3" y="238.3">10</text>
<text x="61.3" y="245.4">3</text>
<text x="61.3" y="241.8">2</text>
<text x="64.8" y="243.6">2</text>
<text x="64.8" y="240.1">1</text>
<text x="72" y="240.5" transform="rotate(-90 72 240.5)">12</text>
<text x="75.5" y="240.5" transform="rotate(-90 75.5 240.5)">11</text>
<text x="75.8" y="240.1">10</text>
<text x="77.8" y="243.6">9</text>
<text x="81.3" y="241.8">9</text>
<text x="81.3" y="245.4">8</text>
<text x="126.6" y="245.4">3</text>
<text x="126.6" y="241.8">2</text>
<text x="130.1" y="243.6">2</text>
<text x="130.1" y="240.1">1</text>
<text x="137.2" y="240.5" transform="rotate(-90 137.2 240.5)">12</text>
<text x="140.8" y="240.5" transform="rotate(-90 140.8 240.5)">11</text>
<text x="141.1" y="240.1">10</text>
<text x="143.1" y="243.6">9</text>
<text x="146.6" y="241.8">9</text>
<text x="146.6" y="245.4">8</text>
<text x="188.3" y="245.4">3</text>
<text x="188.3" y="241.8">2</text>
<text x="191.8" y="243.6">2</text>
<text x="191.8" y="240.1">1</text>
<text x="199" y="240.5" transform="rotate(-90 199 240.5)">12</text>
<text x="202.5" y="240.5" transform="rotate(-90 202.5 240.5)">11</text>
<text x="202.8" y="240.1">10</text>
<text x="204.8" y="243.6">9</text>
<text x="208.3" y="241.8">9</text>
<text x="208.3" y="245.4">8</text>
<text x="61.3" y="248.9">4</text>
<text x="64.8" y="250.6">4</text>
<text x="64.8" y="247.1">3</text>
<text x="77.8" y="247.1">8</text>
<text x="77.8" y="250.6">7</text>
<text x="81.3" y="248.9">7</text>
<text x="126.6" y="248.9">4</text>
<text x="130.1" y="250.6">4</text>
<text x="130.1" y="247.1">3</text>
<text x="143.1" y="247.1">8</text>
<text x="143.1" y="250.6">7</text>
<text x="146.6" y="248.9">7</text>
<text x="188.3" y="248.9">4</text>
<text x="191.8" y="250.6">4</text>
<text x="191.8" y="247.1">3</text>
<text x="204.8" y="247.1">8</text>
<text x="204.8" y="250.6">7</text>
<text x="208.3" y="248.9">7</text>
<text x="61.3" y="252.4">5</text>
<text x="64.8" y="254.2">5</text>
<text x="72" y="255" transform="rotate(-90 72 255)">13</text>
<text x="75.5" y="255" transform="rotate(-90 75.5 255)">14</text>
<text x="77.8" y="254.2">6</text>
<text x="81.3" y="252.4">6</text>
<text x="126.6" y="252.4">5</text>
<text x="130.1" y="254.2">5</text>
<text x="137.2" y="255" transform="rotate(-90 137.2 255)">13</text>
<text x="140.8" y="255" transform="rotate(-90 140.8 255)">14</text>
<text x="143.1" y="254.2">6</text>
<text x="146.6" y="252.4">6</text>
<text x="188.3" y="252.4">5</text>
<text x="191.8" y="254.2">5</text>
<text x="199" y="255" transform="rotate(-90 199 255)">13</text>
<text x="202.5" y="255" transform="rotate(-90 202.5 255)">14</text>
<text x="204.8" y="254.2">6</text>
<text x="208.3" y="252.4">6</text>
<text x="70.2" y="260.5" transform="rotate(-90 70.2 260.5)">13</text>
<text x="73.7" y="260.5" transform="rotate(-90 73.7 260.5)">14</text>
<text x="135.5" y="260.5" transform="rotate(-90 135.5 260.5)">13</text>
<text x="139" y="260.5" transform="rotate(-90 139 260.5)">14</text>
<text x="197.2" y="260.5" transform="rotate(-90 197.2 260.5)">13</text>
<text x="200.7" y="260.5" transform="rotate(-90 200.7 260.5)">14</text>
</g>
</svg>
